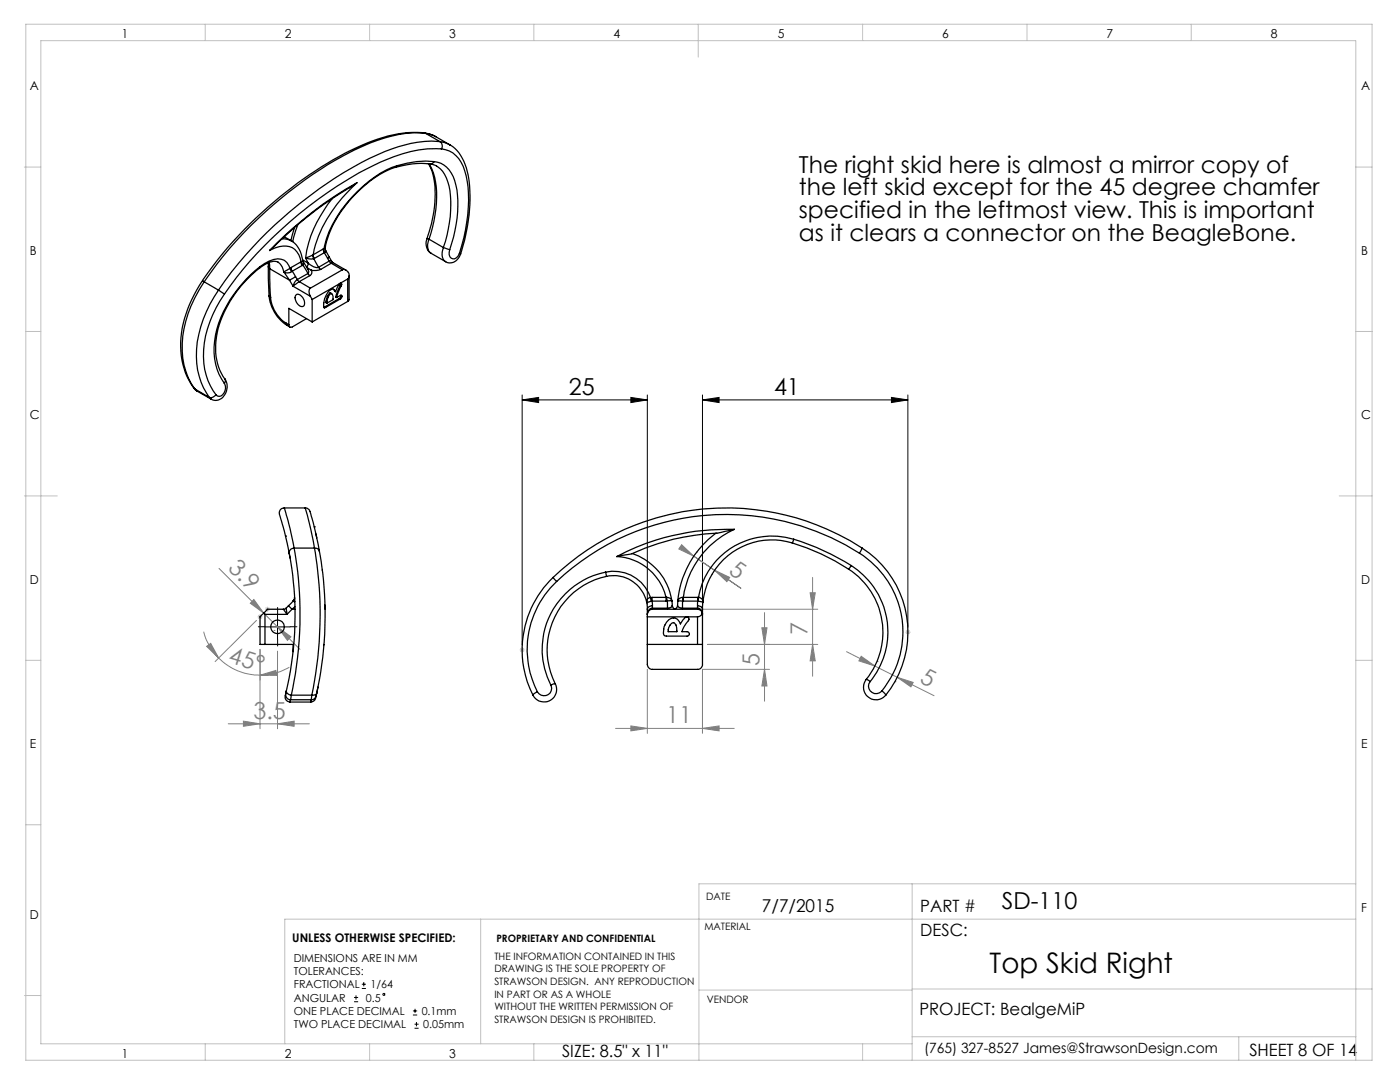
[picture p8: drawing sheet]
<svg xmlns="http://www.w3.org/2000/svg" width="279mm" height="216mm" viewBox="0 0 279 216" stroke-linecap="round" stroke-linejoin="round" font-family="sans-serif">
<g fill="none" stroke="#000" stroke-width=".2">
<path d="M104.2 79.8l3.3-.5v1zM104.2 79.8h25M104.2 78.8v49.9M125.9 79.3l3.3 .5-3.3 .5zM129.2 78.8v41.8M140.2 79.8l3.3-.5v1zM140.2 78.8v42.8M140.2 79.8h41M177.9 79.3l3.3 .5-3.3 .5zM181.2 78.8v46.4M52.9 125.1h5M55.4 122.6v5"/>
<path d="M70.7 199.9h.8M70.7 199h.8M71 198.6v.9M72.2 197.2h.8M72.2 196.4h.8M72.6 196v.8M82.4 202.5h.9M82.4 201.7h.9M82.7 205.2h.8M82.7 204.4h.8M82.8 201.3v.8M83.1 203.9v.9"/>
<circle cx="76.6" cy="198.4" r=".21"/>
</g>
<g fill="none" stroke="#c0c0c0" stroke-width=".2">
<path d="M5.2 4.8h268.6v206.8h-268.6zM41 4.8v3.3M73.8 4.8v3.3M106.5 4.8v3.3M139.3 4.8v6.6M172.2 4.8v3.3M205 4.8v3.3M237.7 4.8v3.3M4.9 33.3h3.2M270.5 33.3h3.3M5.2 66.1h2.9M270.5 66.1h3.3"/>
<path d="M4.9 99h6.5M267.3 99h6.5M5.2 131.8h2.9M51.4 123.1h1M51.5 122.7l.7 .7M51.9 122.6v1M52.2 122.7l-.7 .7M52.9 121.6h1M53 121.2l.7 .7M53.4 121.1v1M53.7 121.2l-.7 .7M103.7 129.7h1"/>
<path d="M103.9 129.3l.7 .7M104.2 129.2v1M104.6 129.3l-.7 .7M180.7 126.2h1M180.8 125.8l.7 .7M181.2 125.7v.9M181.5 125.8l-.7 .7M270.5 131.8h3.3M5.2 164.6h2.9M182 176.4v35.2M270.6 176.4h-131.1v35.2M4.9 198.6h3.2"/>
<path d="M95.9 183.4v24.9M139.5 197.6h42.5M182 197.3h91.8M270.6 183.4h-213.8v24.9M41 208.3v3.3M73.8 208.3v3.3M106.5 208.3v3.3M172.2 208.3v3.3M182 208.3h-173.9v-200.2h262.4l.1 203.5M182 206.9h88.6M247.2 206.9v4.7"/>
</g>
<g fill="none" stroke="#808080" stroke-width=".2">
<path d="M43.7 113.4l11.7 11.7M50.7 119.6l1.9 2.7-2.6-1.9zM136 108.7l2.5 2.3-3-1.5zM138.5 111l9.3 6.4-5.2-3.6M138.5 111l4.1 2.8M139 110.1h.1M142 114.6h.1M142.6 113.8l3 1.4-.5 .9zM161.7 118.3h1l-.5 3.3zM162.2 115.2v19.7M40.6 126a12 12 0 0 0 3 5.3M41.2 129l.9-.6 1.5 2.9z"/>
<path d="M43.6 131.3a11.5 11.5 0 0 0 8.3 3.4M51.2 123.8l-8.3 8.2M51.9 134.7l3.2-.9 .1 1zM51.9 129.6v15.8M51.9 123h.1M54.7 125.8h.1M55.4 125.1l2.7 2-.7 .7zM55.4 125.1l4.5 4.5M55.4 129.9v15.5M57.7 133.1a12.1 12.1 0 0 1-5.8 1.6M129.2 133.6v12.7M140.2 121.6h23"/>
<path d="M141.2 128.6h22M152 125.3h1.1l-.5 3.3zM152.6 122.2v17.7M152.6 133.6l.5 3.3h-1.1zM153.6 133.6h-13.4v12.7M162.2 128.6l.5 3.3h-1zM168.9 130l10.2 5.1M171.9 131l2.7 1.9-3.2-1zM175 132h.1M178.6 136h.1M179.1 135.1l3.1 1.1-.4 .9zM179.1 135.1l7.3 3.7"/>
<path d="M45.5 144.4h16.2M48.6 143.9l3.3 .5-3.3 .5zM55.4 144.4l3.3-.5v1zM122.8 145.3h23.7M125.9 144.9l3.3 .4-3.3 .5zM140.2 145.3l3.3-.4v.9z"/>
</g>
<path d="M52.9 125.1h-1.3M55.4 122.6v-1.4M55.4 127.6v1.3M57.9 125.1h1.4" fill="none" stroke="#000" stroke-width=".2" stroke-dasharray="15.2 1.3 1.3 1.3"/>
<g fill="#000">
<path d="M104.2 79.8l3.3-.5v1zM125.9 79.3l3.3 .5-3.3 .5z"/>
<path d="M177.9 79.3l3.3 .5-3.3 .5zM140.2 79.8l3.3-.5v1z"/>
</g>
<g fill="#808080">
<path d="M55.4 125.1l2.7 2-.7 .7zM50.7 119.6l1.9 2.7-2.6-1.9z"/>
<path d="M136 108.7l2.5 2.3-3-1.5zM142.6 113.8l3 1.4-.5 .9z"/>
<path d="M48.6 143.9l3.3 .5-3.3 .5zM55.4 144.4l3.3-.5v1z"/>
<path d="M152 125.3h1.1l-.5 3.3zM152.6 133.6l.5 3.3h-1.1zM161.7 118.3h1l-.5 3.3zM162.2 128.6l.5 3.3h-1z"/>
<path d="M171.9 131l2.7 1.9-3.2-1zM179.1 135.1l3.1 1.1-.4 .9z"/>
<path d="M41.2 129l.9-.6 1.5 2.9zM51.9 134.7l3.2-.9 .1 1z"/>
<path d="M125.9 144.9l3.3 .4-3.3 .5zM140.2 145.3l3.3-.4v.9z"/>
</g>
<g fill="none" stroke="#000" stroke-width=".25">
<path d="M66.3 39.7a24.1 24.1 0 0 0-5.3 11.8M71.2 36.5a85.2 85.2 0 0 0-17.4 13.5M71.2 36.5a28.3 28.3 0 0 0-8.5 13.3l-.2 1M71.2 36.5a74.3 74.3 0 0 0-17.4 13.5M78.8 33.4a23.8 23.8 0 0 0-11.7 10.3 16.8 16.8 0 0 0-2.2 5.8M79.3 33.1a24.1 24.1 0 0 0-12.1 10.2 17.3 17.3 0 0 0-2.5 6.3M79.3 33.1l-.5 .3M84.6 26.5a25.7 25.7 0 0 0-13.6 3 81.4 81.4 0 0 0-30.6 26.5M84.6 26.5l1.9 .5M84.6 26.5l.3 .1M84.9 26.6a23.8 23.8 0 0 0-12.3 2.5 81.1 81.1 0 0 0-29.4 23.7l-2.5 3.4M84.9 26.6a10.9 10.9 0 0 1 4.9 2.3l-1.1-.5-.9-.1"/>
<path d="M84.9 26.6l2.9 1.7M85.5 32.7a11.7 11.7 0 0 1 1.3 6.8 28.7 28.7 0 0 1-1.6 8.1M85.6 32.7a13.6 13.6 0 0 1 1.4 9l-.4 2.4-1 3.6M85.8 32.7a17.3 17.3 0 0 0-7 .7M85.8 32.7a4 4 0 0 1 3.3 2.8 19.4 19.4 0 0 1 .1 11.4l-.7 2.5M86.6 27.1l.4 .2M86.6 32.2a5.1 5.1 0 0 1 4.4 4.7 24.1 24.1 0 0 1-1.3 12.9M86.6 32.2a18.1 18.1 0 0 0-7.3 .9M86.6 32.2l-.3 .4-.5 .1M87.8 28.3a24 24 0 0 0-12.3 2.5 82 82 0 0 0-31.9 27.1M87.8 28.3a1.07 1.07 0 0 1 .3 1.4M88.1 29.7a26 26 0 0 0-13.6 3.3 81.9 81.9 0 0 0-29.7 25.7"/>
<path d="M88.1 29.7a5.6 5.6 0 0 1 4.6 4.4 26.3 26.3 0 0 1-.1 13.3l-.9 3.2M89.8 28.9a8.4 8.4 0 0 1 3.6 6 33.5 33.5 0 0 1-1.5 15.8M40.4 56a22 22 0 0 0-4.1 15.8 13 13 0 0 0 2.4 5.7M40.4 56l.3 .2M40.7 56.2a22.2 22.2 0 0 0-4 16.6 12.6 12.6 0 0 0 2.2 4.8M40.7 56.2l2.9 1.7M43.6 57.9l1.2 .8M43.6 57.9a22.3 22.3 0 0 0-4.2 16 13.9 13.9 0 0 0 2.4 5.4M44.8 58.7a20.7 20.7 0 0 0-3.9 15 12.2 12.2 0 0 0 2.2 5.1M51.8 53.5a22.5 22.5 0 0 0-8.7 14.5 10.5 10.5 0 0 0 1.8 7.6M51.8 53.5a4.6 4.6 0 0 1 3.5-1.3l.2 .1a2.53 2.53 0 0 1 1.1 1.9M51.9 53.2a5.9 5.9 0 0 1 4.2-1.5 2.37 2.37 0 0 1 1.8 1.8"/>
<path d="M51.9 53.2a23.5 23.5 0 0 0-9.1 14.9 11.6 11.6 0 0 0 2 8.4M51.9 53.2l-.1 .3M53.5 52.5l.1 .7M53.6 53.2l.1 5.8M53.6 53.2l.2 .4M53.7 59a8 8 0 0 0 3.6 5.9M53.7 59l.3 .4M53.7 52.4l.1 1.2M53.8 50a4.5 4.5 0 0 1 5-.2 4.1 4.1 0 0 1 1.3 2.4M53.8 53.6l.2 5.8M53.8 53.6l4 2.3M54 59.4a7 7 0 0 0 3.1 5.1"/>
<path d="M56.3 47.7l1.2 .1 .7 .3M56.6 54.2l1.2 1.7M56.7 47.2l1.5 .9M57.8 55.9l.7 1.2M57.9 53.5l-1.3 .7M57.9 53.5l.3 .7M58.1 53.4l.2 .7M58.2 48.1a5.2 5.2 0 0 1 2.2 3.8M58.2 54.2l-.2 .2a1.38 1.38 0 0 1-1.4-.2M58.3 54.1l.7 1.1M58.3 54.1l-.1 .1M58.5 57.1l3.4 2"/>
<path d="M58.8 45.4l-.7 2.6M59 55.2l-1.2 .7M59 55.2l.3 .6M59.1 58.8a1.07 1.07 0 0 1 1.4 .8 1.07 1.07 0 0 1-.1 1.6 1.68 1.68 0 0 1-1.3-2.4zM59.3 55.8l-.5 .5-.3 .8M59.3 55.8l.4 .4M59.4 44.8l-1 3.4M59.7 56.2l-1.2 .9M59.7 56.2l2.2 1.3M60.1 52.2l.2 .8M60.1 52.2l-2.2 1.3M60.1 52.2l.3 .6"/>
<path d="M60.1 52.2h.1M60.3 53l-2 1.1M60.4 51.9l.1 .3M60.4 51.9l-.3 .3M60.4 51.9l1.1 .6M60.4 52.8l1.1 1.8M60.4 52.8l-.1 .2M60.5 52.2l.5 .7a1.87 1.87 0 0 1 .6 1.5l-.1 .2M60.5 52.2l.1 .4-.2 .2M61 51.5l.5 1M61 51.5l1 .2 .6-.1M61.2 53.4l.9 .5"/>
<path d="M61.5 54.6l.3 .4M61.5 54.6l-2.2 1.2M61.5 52.5a2.02 2.02 0 0 0 2.1 .8M61.5 52.5l-.3 .8M61.8 55l-2.1 1.2M61.9 57.5a1.26 1.26 0 0 0 0 1.6M61.9 59.1l.4 .7M62.1 53.9a.76 .76 0 0 1-.3 1.1M62.3 59.8v4.4M62.4 50.9l-1.4 .6M62.4 50.9l.2 .7M62.5 50.8l.2 .8"/>
<path d="M62.5 50.8l-.1 .1M62.6 51.6l1 1.7M62.7 51.6h-.1M63.6 53.3l.4 .5M64 53.8l-.9 .2-1-.1M64.5 49.7l.2 .7M64.5 49.7l-2 1.1M64.7 49.6l.1 .8M64.7 49.6l-.2 .1M64.7 50.4l.7 1.1M64.7 50.4l-2 1.2M64.8 50.4h-.1"/>
<path d="M64.9 49.5l.1 .5 .7 1.3M64.9 49.5l-.2 .1M65 50v.3l-.2 .1M65.3 59.1l-.2 1M65.3 59.1l.2 .1M65.4 51.5l.3 .6M65.5 59.2l-.2 .9M65.7 52.1l.4 .4M65.7 52.1l.4-.1 .1 .2M65.7 52.1l-2.1 1.2M65.7 51.3l-.3 .2M65.7 51.3l.5 .9"/>
<path d="M65.9 58.5l.3 .1M65.9 58.5l-.6 .6M65.9 58.5l.1 .1M66 58.6l.4 .3 .1 .9-1.3 .7M66 58.6l-.5 .6M66.1 52.5l-2.1 1.3M66.1 52.5l2.2 1.3M66.2 52.2l.2 .2M66.4 52.4l-.3 .1M66.4 52.4l2.6 1.5M66.5 57.7l.5 .5M67 58.2a.61 .61 0 0 0-1-.4 4.1 4.1 0 0 0-1.4 3.5l.1 .1"/>
<path d="M67.7 59.5l-2.9 1.7M67.7 59.5l.2 .2M67.8 56.6a2.74 2.74 0 0 0-.8 1.6M67.8 56.6l-5.5 3.2M67.9 56.9l-.8 1.8-.1 .6 .2 .1M67.9 59.7l-2.9 1.6M67.9 56.9l.2 .1M68 56.5l.2 .2M68 56.5v.1M68 56.5l-.2 .1M68 56.6l-.1 .3M68 56.6l.2 .1"/>
<path d="M68.1 58.9v.1M68.1 59l-.4 .5M68.1 59l.2 .1M68.1 57l-.9 2.4M68.2 56.7l-.1 .3M68.3 59.1l-.4 .6M68.3 59.1l-.2-.2-.9 .5M68.3 53.8a1.11 1.11 0 0 1 1.2 .6 1.11 1.11 0 0 1-.1 1.3M68.3 53.8l-6.4 3.7M69.4 55.7l-1.4 .8M69.4 55.7v4.4M69.7 55v4.9l-.3 .2"/>
<path d="M85.2 47.6a2.42 2.42 0 0 0 .8 3M85.2 47.6l.4 .1M85.6 47.7a2.27 2.27 0 0 0 .4 2.9M85.6 47.7l2.9 1.7M86 50.6l2.9 1.6M88.5 49.4l1.2 .4M88.5 49.4a2.29 2.29 0 0 0 .4 2.8M89.7 49.8a1.14 1.14 0 0 0 0 1.3 1.14 1.14 0 0 0 1 .5 1.71 1.71 0 0 0 1-1M91.7 50.6l.2 .1M91.9 50.7a2.13 2.13 0 0 1-3 1.5M38.7 77.5l.6 .5M38.7 77.5l.2 .1"/>
<path d="M38.9 77.6l.4 .4M38.9 77.6l2.9 1.7M39.3 78l2.9 1.7M41.8 79.3l.4 .4M43.1 78.8a1.31 1.31 0 0 1-1.3 .5M44.8 76.5a1.78 1.78 0 0 1-1.1 2.6l-.6-.3M44.9 75.6a2.79 2.79 0 0 1-1.9 4.3l-.8-.2M44.9 75.6l.1 .4-.2 .5M57.1 64.5l.2 .4M57.1 64.5l.5 .3M57.3 64.9l.6 .4M61.2 63.6l-2.9 1.6a.44 .44 0 0 1-.4 .1 .44 .44 0 0 1-.3-.5"/>
<path d="M62.3 64.2l-4.7-2.7v3.3M64.6 61.3l.1 .1M64.8 61.2l-.2 .1M64.8 61.2l.2 .1M65 61.3l-.3 .1M65.1 60.1v.3l.1 .1M65.1 60.1h.2M65.3 60.1l-.1 .4M69.4 60.1l-7.1 4.1M55.8 102.7l1 3.3 .9 4.4M56.7 101.4a1.01 1.01 0 0 0-.9 1.2M56.7 101.4h4.2a1 1 0 0 1 1 .6"/>
<path d="M56.7 101.4l1.2 4.1 .8 3.9M57 107h.1M57.7 110.4a66.6 66.6 0 0 1-.6 27.5M57.7 110.3l.2 1.1M58.5 119.9l-.9 1M58.5 119.9h.1M58.5 119.9l.3 .2M58.7 109.4a.96 .96 0 0 0-1 1M58.7 109.4a75.9 75.9 0 0 1-.6 29.3M58.7 109.4h4.1M58.8 119.2l-.1 .4-.2 .3M58.8 119.2v.3l-.3 .4"/>
<path d="M60.9 101.4l1.1 4 .8 4M61.9 102.1l1.1 4.1 .7 3.8M62.7 105.1h.1M62.8 109.4a78.6 78.6 0 0 1-.6 29.3M62.8 109.4a.88 .88 0 0 1 .9 .6M63 106.5l.2 .8M63.7 110a72.9 72.9 0 0 1-.5 28.3M64.3 113.7v.1M110.4 115.2l.7 .8M110.4 115.2a20 20 0 0 0-4 23.5M111.1 116a18.6 18.6 0 0 0-3.9 22M120.9 114.2a7.7 7.7 0 0 1 8.9 5"/>
<path d="M120.9 114.2a15.7 15.7 0 0 0-11 22.5M120.9 114.2l.2 .8M121.1 115a15 15 0 0 0-10.3 21.5M121.1 115a6.7 6.7 0 0 1 8 5.2M123.1 111.1a10.4 10.4 0 0 1 9.8 8.6v.2M126.2 110.5a11.7 11.7 0 0 1 7.9 9.4M129.8 119.2l-.2 .1a.76 .76 0 0 0-.5 .9M129.8 119.2l.2 .8M130 120l-.9 .2M130.1 119.9l.1 1M130.1 119.9l-.1 .1M130.1 119.2v.7"/>
<path d="M130.1 119.2h-.3M130.1 119.2h2.9M130.1 119.9h3.1M133 119.2a.97 .97 0 0 1 1.1 .7M133 119.2l.2 .7M133.2 119.9v1.5M134.1 119.9h-.9M134.1 119.9l.1 .9M135.3 119.9h.9M135.3 119.9l-.1 .9M136.2 119.9v1.5M136.2 119.9h3"/>
<path d="M136.3 119.2a1.03 1.03 0 0 0-1 .7M136.3 119.2l-.1 .7M136.3 119.2h3.1M139.2 119.9v1M139.2 119.9h.1M139.2 119.2v.7M139.3 119.9l1 .3M139.4 119.2a.85 .85 0 0 1 .9 1M139.4 119.2l-.1 .7M142.9 106.4a19.1 19.1 0 0 0-7.6 13.5M146.5 105.6a16.8 16.8 0 0 0-10.1 14.3M146.5 105.6a47.1 47.1 0 0 0-23.4 5.5"/>
<path d="M146.5 105.6l-3.2 .8a48.2 48.2 0 0 0-17.6 4.2l-2.6 .5M158.1 108.3a43.4 43.4 0 0 1 11.2 5.3M158.1 108.3a13.9 13.9 0 0 0-17.8 11.9M158.4 107.6a47.1 47.1 0 0 1 11.5 5.3M158.4 107.6a14.8 14.8 0 0 0-19 11.6M158.4 107.6l-.3 .7M169.3 113.6a15 15 0 0 1 3.6 22M169.9 112.9a15.7 15.7 0 0 1 3.8 23.1M169.9 112.9l-.6 .7M171.5 110.4a49.5 49.5 0 0 0-60.4 5.6M171.5 110.4a18.6 18.6 0 0 1 4.5 27.5M172 109.4a49.9 49.9 0 0 0-61.6 5.8"/>
<path d="M172 109.4l-.5 1M172 109.4a20 20 0 0 1 4.8 29.3M52.6 122.3l.3 .3M52.6 122.3l-.7 .7v5.6h1M52.9 128.6h5.6v1.4M52.9 122.6v6M52.9 122.6h4.4M56.6 121.6l.7 1M56.6 121.6h-3.2l-.8 .7M57.1 121.4l.2 1.2M57.1 121.4l-.5 .2M57.1 137.9a1.17 1.17 0 0 0 .9 1.7"/>
<path d="M57.1 137.9l-.2 1a.97 .97 0 0 0 1 1.2h4.1M57.1 137.9a.98 .98 0 0 0 1 .8M57.6 120.9l.7 .7M57.6 120.9l-.5 .5M58 139.6l-.1 .5M58 139.6h4.1M58.1 138.7l-.1 .9M58.1 138.7h4.1M58.3 121.6h.6M58.3 121.6l-1 1M58.8 121l-.5 .6M62.1 139.6l-.1 .5"/>
<path d="M62.2 138.7l-.1 .9M63.1 138.8a1.13 1.13 0 0 1-1.1 1.3M63.2 138.3l-.2 .7a1 1 0 0 1-.9 .6M63.2 138.3a.8 .8 0 0 1-1 .4M63.5 137.1l-.3 1.2M64.7 128.6l-.1 .1M64.8 120.7l.1 .9M107.2 138l-.7 .5-.1 .2M109.9 136.7a1.5 1.5 0 0 1-.7 2 1.5 1.5 0 0 1-2-.7M110.8 136.5l-.9 .2M110.8 136.5a2.49 2.49 0 0 1-1.1 3.3 2.49 2.49 0 0 1-3.3-1.1M129.1 120.2l.1 1.4"/>
<path d="M129.2 121.6v11a1.02 1.02 0 0 0 1 1h9a.96 .96 0 0 0 1-1v-11M129.2 123.1h7.7M129.2 128.6h10M130.2 121.4a1.16 1.16 0 0 0-1 1.2 1.09 1.09 0 0 1 1-1M130.2 121.4v.2M130.2 120.9a.96 .96 0 0 0-1 .7M130.2 121.6h9M130.2 121.4h3M130.2 120.9v.5M133.2 121.4v.2M134 124.4l.4-.2 .5 .5 .2 1.3h-1.7v-.1a1.97 1.97 0 0 1 .6-1.5zM134.2 120.8l-.3 .4-.7 .2"/>
<path d="M134.2 120.8l.2 .6 .3 .1M134.7 121.5v.1M135.2 120.8l-.1 .4-.4 .3M135.2 120.8l.2 .3 .8 .3M136.2 121.4v.2M136.2 121.4h3M136.9 123.1h.3M136.9 123.1a2.45 2.45 0 0 0-1.1 1.4 1.45 1.45 0 0 0-1.3-1.2 1.45 1.45 0 0 0-1.5 .8 2.75 2.75 0 0 0-.4 2.7l4.5 .1a.44 .44 0 0 0 .5-.4 .44 .44 0 0 0-.5-.5h-1a5.7 5.7 0 0 1 1.4-2.3l-.1-.4-.2-.2M137.2 123.1h2M139.2 121.6l.7 .2 .3 .5M139.2 121.4a1.1 1.1 0 0 1 1 1.2v-.3M139.2 128.6h1"/>
<path d="M139.2 121.4v.2M139.2 120.9a.88 .88 0 0 1 1 .7M139.2 120.9v.5M139.2 123.1v5.5M140.2 122.3l-.3 .5-.7 .3M140.3 120.2l-.1 1.4M172.9 135.6l.8 .4M172.9 135.6a2.51 2.51 0 0 0 .4 3.5 2.51 2.51 0 0 0 3.5-.4M173.7 136a1.49 1.49 0 0 0 .2 2.1 1.49 1.49 0 0 0 2.1-.2M176 137.9l.8 .8"/>
<circle cx="55.4" cy="125.1" r="1.35"/>
</g>
<text font-size="5.6" x="197.5" y="194.1">Top Skid Right</text>
<g font-size="4.7">
<text x="159.4" y="34.5">The right skid here is almost a mirror copy of</text>
<text x="159.4" y="39">the left skid except for the 45 degree chamfer</text>
<text x="159.4" y="43.5">specified in the leftmost view. This is important</text>
<text x="159.4" y="48">as it clears a connector on the BeagleBone.</text>
<text x="113.5" y="78.8">25</text>
<text x="154.5" y="78.8">41</text>
<text x="199.9" y="181.3">SD-110</text>
</g>
<g font-size="4.7" fill="#808080">
<text x="45.3" y="113.6" transform="rotate(45 45.3 113.6)">3.9</text>
<text x="145.2" y="114.3" transform="rotate(34 145.2 114.3)">5</text>
<text x="161.2" y="126.8" transform="rotate(-90 161.2 126.8)">7</text>
<text x="45.4" y="132.2" transform="rotate(17 45.4 132.2)">45°</text>
<text x="151.6" y="132.9" transform="rotate(-90 151.6 132.9)">5</text>
<text x="183.4" y="136.1" transform="rotate(27 183.4 136.1)">5</text>
<text x="50.6" y="143.4">3.5</text>
<text x="133" y="144.3">11</text>
</g>
<text font-size="3.5" x="152.1" y="182.1">7/7/2015</text>
<g font-size="3.4">
<text x="183.7" y="182">PART #</text>
<text x="183.7" y="186.7">DESC:</text>
<text x="183.5" y="202.5">PROJECT: BealgeMiP</text>
<text x="112.2" y="211">SIZE: 8.5&quot; x 11&quot;</text>
<text x="249.3" y="210.7">SHEET 8 OF 14</text>
</g>
<text font-size="2.8" x="184.4" y="210.1">(765) 327-8527 James@StrawsonDesign.com</text>
<g font-size="2.5">
<text x="24.3" y="7.6">1</text>
<text x="56.8" y="7.6">2</text>
<text x="89.6" y="7.6">3</text>
<text x="122.4" y="7.6">4</text>
<text x="155.2" y="7.6">5</text>
<text x="188" y="7.6">6</text>
<text x="220.8" y="7.6">7</text>
<text x="253.6" y="7.6">8</text>
<text x="6" y="18">A</text>
<text x="271.7" y="18">A</text>
<text x="6" y="50.8">B</text>
<text x="271.7" y="50.8">B</text>
<text x="6" y="83.6">C</text>
<text x="271.7" y="83.7">C</text>
<text x="6" y="116.4">D</text>
<text x="271.7" y="116.4">D</text>
<text x="6" y="149.2">E</text>
<text x="271.7" y="149.2">E</text>
<text x="6" y="183.3">D</text>
<text x="271.7" y="182">F</text>
<text x="24.3" y="211">1</text>
<text x="56.8" y="211">2</text>
<text x="89.6" y="211">3</text>
</g>
<text font-size="2.4" x="58.3" y="187.9">UNLESS OTHERWISE SPECIFIED:</text>
<g font-size="2.2">
<text x="58.6" y="191.9">DIMENSIONS ARE IN MM</text>
<text x="58.6" y="194.6">TOLERANCES:</text>
<text x="58.6" y="197.2">FRACTIONAL</text>
<text x="73.9" y="197.2">1/64</text>
<text x="58.6" y="202.5">ONE PLACE DECIMAL</text>
<text x="58.6" y="199.9">ANGULAR</text>
<text x="73" y="199.9">0.5</text>
<text x="84.2" y="202.5">0.1mm</text>
<text x="58.6" y="205.2">TWO PLACE DECIMAL</text>
<text x="84.5" y="205.2">0.05mm</text>
</g>
<g font-size="2">
<text x="140.9" y="179.7">DATE</text>
<text x="140.6" y="185.6">MATERIAL</text>
<text x="98.7" y="191.5">THE INFORMATION CONTAINED IN THIS</text>
<text x="99.1" y="187.9">PROPRIETARY AND CONFIDENTIAL</text>
<text x="98.7" y="194">DRAWING IS THE SOLE PROPERTY OF</text>
<text x="98.7" y="196.6">STRAWSON DESIGN. ANY REPRODUCTION</text>
<text x="98.7" y="199.1">IN PART OR AS A WHOLE</text>
<text x="98.7" y="201.6">WITHOUT THE WRITTEN PERMISSION OF</text>
<text x="141" y="200.1">VENDOR</text>
<text x="98.7" y="204.1">STRAWSON DESIGN IS PROHIBITED.</text>
</g>
</svg>
